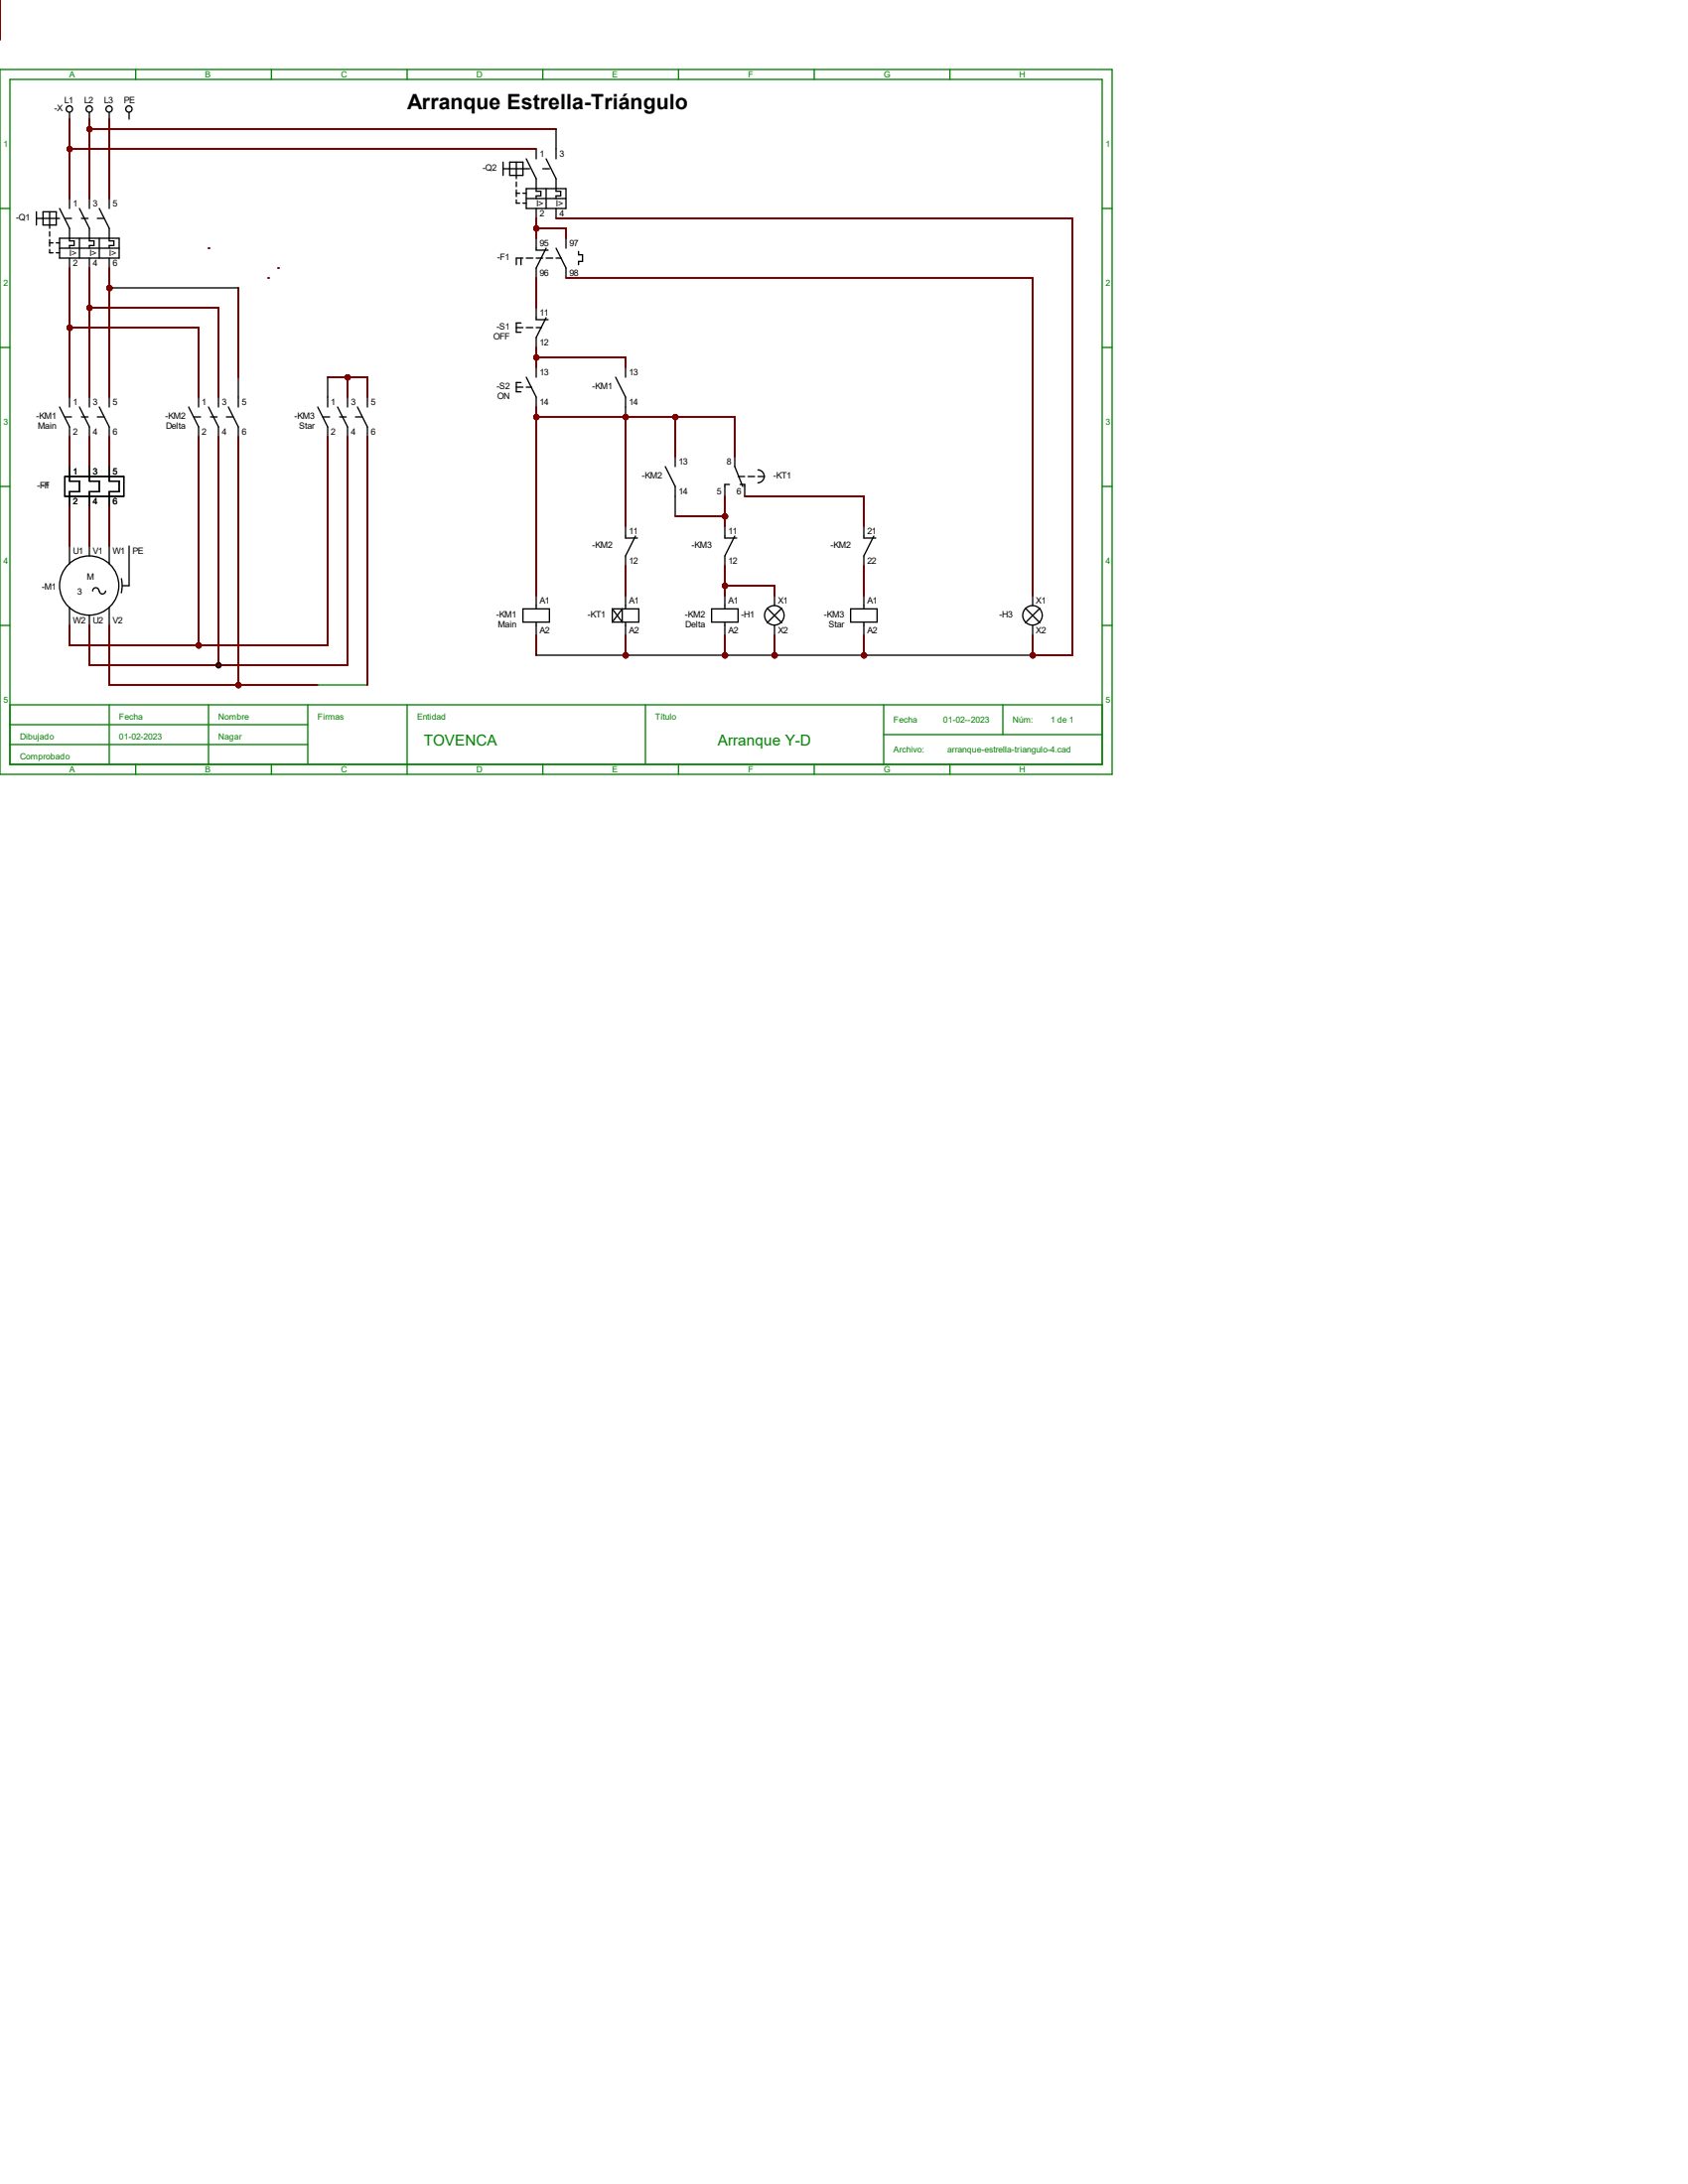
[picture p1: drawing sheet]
<svg xmlns="http://www.w3.org/2000/svg" width="216mm" height="279mm" viewBox="0 0 216 279" stroke-linecap="round" stroke-linejoin="round" font-family="sans-serif">
<g fill="none" stroke="#008000" stroke-width=".17">
<path d="M0 8.9h142.2v90.2h-142.2zM1.3 10.2h139.7v87.6h-139.7zM17.4 8.9v1.3M34.7 8.9v1.3M52.1 8.9v1.3M69.4 8.9v1.3M86.8 8.9v1.3M104.1 8.9v1.3M121.5 8.9v1.3M0 26.7h1.3M141 26.7h1.2M0 44.4h1.3"/>
<path d="M141 44.4h1.2M0 62.2h1.3M141 62.2h1.2M0 80h1.3M1.3 90.2h139.7M1.3 92.7h38.1M1.3 95.2h38.1M14 90.2v7.6M17.4 97.8v1.3M26.7 90.2v7.6M34.7 97.8v1.3M39.4 90.2v7.6"/>
<path d="M52.1 90.2v8.9M69.4 97.8v1.3M82.5 90.2v7.6M86.8 97.8v1.3M104.1 97.8v1.3M113 94h28M113 90.2v7.6M121.5 97.8v1.3M128.3 90.2v3.8M141 80h1.2"/>
</g>
<g fill="none" stroke="#000" stroke-width=".17">
<path d="M8.9 14.4v.8M11.4 14.4v.8M14 14.4v.8M16.5 14.4v.8M68.6 19v1.3M71.1 19v1.3M4.7 27.1v1.7M4.7 27.9h2.9M5.5 27.1h1.7v1.7h-1.7zM6.3 27.1v2.1M6.3 29.6v.6M6.3 30.6v.9"/>
<path d="M6.3 31.9v.4h.5M6.3 31.1h.5M7.2 31.1h.4M7.2 32.3h.4M7.6 26.7l1.3 2.5v1.6h.6v.6h-.6v.3M7.6 30.5h7.6v2.5h-7.6zM7.6 31.7h7.6M8.3 27.9h.8M8.9 25.4v1.3M8.9 33v1.3M10.2 26.7l1.2 2.5v1.6h.6v.6h-.6v.3M10.2 30.5v2.5"/>
<path d="M10.4 27.9h.9M11.4 25.4v1.3M11.4 33v1.3M12.4 27.9h.9M12.7 26.7l1.3 2.5v1.6h.6v.6h-.6v.3M12.7 30.5v2.5M14 25.4v1.3M14 33v1.3M64.3 20.7v1.7M64.3 21.6h3.4M65.2 20.7h1.7v1.7h-1.7zM66 20.7v2.2"/>
<path d="M66 23.3v.6M66 24.3v.8M66 25.6v.4h.5M66 24.7h.5M66.9 24.7h.4M66.9 26h.4M67.3 20.3l1.3 2.6v1.6h.6v.6h-.6v.3M67.3 24.1h5.1v2.6h-5.1zM67.3 25.4h5.1M68.6 26.7v1.2M68.6 39.4v1.5h1.5M69.4 21.6h.9"/>
<path d="M69.8 20.3l1.3 2.6v1.6h.6v.6h-.6v.3M69.8 24.1v2.6M71.1 26.7v1.2M7.6 52.1l1.3 2.5v1.3M8.3 53.3h.8M8.9 50.8v1.3M10.2 52.1l1.2 2.5v1.3M10.4 53.3h.9M11.4 50.8v1.3M12.4 53.3h.9M12.7 52.1l1.3 2.5v1.3M14 50.8v1.3"/>
<path d="M24.1 52.1l1.3 2.5v1.3M24.8 53.3h.9M25.4 50.8v1.3M26.7 52.1l1.2 2.5v1.3M26.9 53.3h.9M27.9 50.8v1.3M29 53.3h.8M29.2 52.1l1.3 2.5v1.3M30.5 50.8v1.3M40.6 52.1l1.3 2.5v1.3M41.3 53.3h.9M41.9 50.8v1.3"/>
<path d="M43.2 52.1l1.2 2.5v1.3M43.4 53.3h.9M44.4 50.8v1.3M45.5 53.3h.8M45.7 52.1l1.3 2.5v1.3M47 50.8v1.3M66 49.5h.9M66 41.9h.9M66.6 41.3h-.6v1.2h.6M66.6 48.9h-.6v1.2h.6M67.3 48.3l1.3 2.5v1.3M67.3 49.5h.7"/>
<path d="M67.3 41.9h.9M68.6 47v1.3M68.6 41.9h.7M69.8 40.6l-1.2 2.6v1.2M8.9 69.8v2.3M8.9 77.7v2.3M11.4 69.8v1.3M11.4 78.7v1.3M12.7 75.6a.4 .4 0 0 0-.4-.4 .4 .4 0 0 0-.4 .4M13.5 75.6a.4 .4 0 0 1-.4 .4 .4 .4 0 0 1-.4-.4M14 69.8v2.3M14 77.7v2.3"/>
<path d="M15.5 74l.1 .9-.1 .9M16.5 69.8v5.1h-.8M66.9 77.9h3.4v1.7h-3.4zM68.6 76.2v1.7M68.6 79.6v1.7M78.3 77.9h3.4v1.7h-3.4M78.3 77.9v1.7M78.3 77.9l1.3 1.7v-1.7l-1.3 1.7M80 76.2v1.7M80 79.6v1.7M91 77.9h3.4v1.7h-3.4zM92.7 76.2v1.7"/>
<path d="M92.7 79.6v1.7M98.1 77.8l1.9 1.9M99.1 76.2v1.3M100 77.8l-1.9 1.9M108.8 77.9h3.4v1.7h-3.4zM110.5 76.2v1.7M110.5 79.6v1.7M99.1 80v1.3"/>
<circle cx="8.9" cy="13.9" r=".4"/>
<circle cx="11.4" cy="13.9" r=".4"/>
<circle cx="13.9" cy="13.9" r=".4"/>
<circle cx="16.5" cy="13.9" r=".4"/>
<circle cx="11.4" cy="74.9" r="3.8"/>
<circle cx="99" cy="78.7" r="1.25"/>
</g>
<g fill="#f00" stroke="#800000" stroke-width=".17">
<circle cx="25.4" cy="82.6" r=".28"/>
<circle cx="28" cy="85.1" r=".28"/>
<circle cx="30.5" cy="87.7" r=".28"/>
<circle cx="14" cy="36.9" r=".28"/>
<circle cx="8.9" cy="41.9" r=".28"/>
<circle cx="11.5" cy="39.4" r=".28"/>
</g>
<g fill="none" stroke="#000" stroke-width=".17">
<path d="M66.6 33v.9M66.9 33h-.9v.9M67.3 33h.9M68.6 30.5v1.5h1.5M68.6 33h.8M69.8 31.7l-1.2 2.6v1.3M69.8 33h.9M71.1 31.7l1.3 2.6v1.3M71.1 33h.7M72.4 30.5v1.2M74 32.2v.4h.5v.8h-.5v.5M8.9 59.7v1.9h1.3v1.3h-1.3v1.9"/>
<path d="M11.4 59.7v1.9h1.3v1.3h-1.3v1.9M14 59.7v1.9h1.2v1.3h-1.2v1.9M78.7 48.3l1.3 2.5v1.3M80 47v1.3M8.3 61h7.5v2.5h-7.5zM131.1 77.8l1.9 1.9M132.1 76.2v1.3M133 77.8l-1.9 1.9M132.1 80v1.3"/>
<circle cx="132.1" cy="78.7" r="1.25"/>
</g>
<g fill="#f00" stroke="#800000" stroke-width=".17">
<circle cx="80" cy="83.8" r=".28"/>
<circle cx="92.7" cy="83.8" r=".28"/>
<circle cx="92.7" cy="75" r=".28"/>
<circle cx="99.1" cy="83.8" r=".28"/>
<circle cx="110.5" cy="83.8" r=".28"/>
<circle cx="132.1" cy="83.8" r=".28"/>
<circle cx="11.5" cy="16.5" r=".28"/>
<circle cx="8.9" cy="19.1" r=".28"/>
<circle cx="44.5" cy="48.3" r=".28"/>
<circle cx="14" cy="36.9" r=".28"/>
<circle cx="8.9" cy="41.9" r=".28"/>
<circle cx="68.6" cy="29.2" r=".28"/>
<circle cx="68.6" cy="45.7" r=".28"/>
<circle cx="68.6" cy="53.4" r=".28"/>
<circle cx="80" cy="53.4" r=".28"/>
</g>
<g fill="none" stroke="#000" stroke-width=".17">
<path d="M85.1 59.7l1.3 2.5v1.3M86.4 58.4v1.3M94 58.4v1.3l1 2.5M80 67.3v1.5h1.5M81.3 68.6l-1.3 2.5v1.3M92.7 67.3v1.5h1.5M93.3 62h-.6v1.5M94 68.6l-1.3 2.5v1.3M94.4 61h.8M94.7 62h.5v1.5M95.7 61h.8M96.9 60.1a.83 .83 0 0 1 .8 .8 .83 .83 0 0 1-.8 .9"/>
<path d="M96.9 61h.9M110.5 67.3v1.5h1.5M111.8 68.6l-1.3 2.5v1.3"/>
</g>
<g fill="#f00" stroke="#800000" stroke-width=".17">
<circle cx="86.4" cy="53.4" r=".28"/>
<circle cx="92.7" cy="66.1" r=".28"/>
</g>
<g fill="#f00" stroke="#800000" stroke-width=".25">
<circle cx="25.4" cy="82.6" r=".28"/>
<circle cx="28" cy="85.1" r=".28"/>
<circle cx="30.5" cy="87.7" r=".28"/>
<circle cx="14" cy="36.9" r=".28"/>
<circle cx="8.9" cy="41.9" r=".28"/>
<circle cx="11.5" cy="39.4" r=".28"/>
<circle cx="80" cy="83.8" r=".28"/>
<circle cx="92.7" cy="83.8" r=".28"/>
<circle cx="92.7" cy="75" r=".28"/>
<circle cx="99.1" cy="83.8" r=".28"/>
<circle cx="110.5" cy="83.8" r=".28"/>
<circle cx="132.1" cy="83.8" r=".28"/>
<circle cx="11.5" cy="16.5" r=".28"/>
<circle cx="8.9" cy="19.1" r=".28"/>
<circle cx="44.5" cy="48.3" r=".28"/>
<circle cx="68.6" cy="29.2" r=".28"/>
<circle cx="68.6" cy="45.7" r=".28"/>
<circle cx="68.6" cy="53.4" r=".28"/>
<circle cx="80" cy="53.4" r=".28"/>
<circle cx="86.4" cy="53.4" r=".28"/>
<circle cx="92.7" cy="66.1" r=".28"/>
</g>
<g fill="none" stroke="#800000" stroke-width=".25">
<path d="M8.9 20.3v5.1M8.9 34.3v16.5M11.4 20.3v5.1M11.4 34.3v16.5M14 20.3v5.1M14 34.3v16.5M26.7 31.7h.1M34.3 35.6h.1M35.6 34.3h.1M25.4 48.3v2.5M25.4 55.9v26.6M27.9 48.3v2.5"/>
<path d="M27.9 55.9v29.2M30.5 55.9v26.6M41.9 55.9v26.6h-33v-2.5M44.4 55.9v29.2h-33v-5.1M47 55.9v31.7M14 80v7.6h26.6"/>
</g>
<path d="M30.5 48.3v2.5" fill="none" stroke="#000" stroke-width=".17"/>
<path d="M40.6 87.6h6.4" fill="none" stroke="#008000" stroke-width=".17"/>
<circle cx="25.4" cy="82.6" r=".28" fill="#800000" stroke="#800000" stroke-width=".25"/>
<circle cx="28" cy="85.1" r=".28" fill="#800000" stroke="#000" stroke-width=".17"/>
<g fill="none" stroke="#800000" stroke-width=".25">
<path d="M0 0v5.1M8.9 15.2v5.1M8.9 19h59.7M11.4 15.2v5.1M11.4 16.5h59.7M14 15.2v5.1M11.4 39.4h16.5v8.9M30.5 36.8v11.5M68.6 27.9v2.6M68.6 35.6v3.8M68.6 29.2h3.8v1.3M71.1 27.9h66.1v55.9h-5.1v-2.5"/>
<path d="M72.4 35.6h59.7v40.6M8.9 55.9v3.8M8.9 41.9h16.5v6.4M11.4 55.9v3.8M14 55.9v3.8M41.9 48.3h5.1v2.5M44.4 48.3v2.5M68.6 44.4v2.6M68.6 52.1v24.1M68.6 45.7h11.4v1.3M68.6 53.3h25.4v5.1M80 53.3v14"/>
<path d="M86.4 53.3v5.1M8.9 64.8v5M11.4 64.8v5M14 64.8v5M80 72.4v3.8M86.4 66h6.3M92.7 63.5v3.8M92.7 72.4v3.8M92.7 74.9h6.4v1.3M95.2 63.5h15.3v3.8M110.5 72.4v3.8M30.5 82.5v5.1"/>
<path d="M68.6 81.3v2.5M80 81.3v2.5M92.7 81.3v2.5M99.1 81.3v2.5M110.5 81.3v2.5"/>
</g>
<g fill="#800000" stroke="#800000" stroke-width=".25">
<circle cx="30.5" cy="87.7" r=".28"/>
<circle cx="14" cy="36.9" r=".28"/>
<circle cx="8.9" cy="41.9" r=".28"/>
<circle cx="11.5" cy="39.4" r=".28"/>
<circle cx="80" cy="83.8" r=".28"/>
<circle cx="92.7" cy="83.8" r=".28"/>
<circle cx="92.7" cy="75" r=".28"/>
<circle cx="99.1" cy="83.8" r=".28"/>
<circle cx="110.5" cy="83.8" r=".28"/>
<circle cx="132.1" cy="83.8" r=".28"/>
<circle cx="11.5" cy="16.5" r=".28"/>
<circle cx="8.9" cy="19.1" r=".28"/>
<circle cx="44.5" cy="48.3" r=".28"/>
<circle cx="68.6" cy="29.2" r=".28"/>
<circle cx="68.6" cy="45.7" r=".28"/>
<circle cx="68.6" cy="53.4" r=".28"/>
<circle cx="80" cy="53.4" r=".28"/>
<circle cx="86.4" cy="53.4" r=".28"/>
<circle cx="92.7" cy="66.1" r=".28"/>
</g>
<path d="M71.1 16.5v2.5M14 36.8h16.5M41.9 48.3v2.5M80 52.1v1.2M86.4 63.5v2.5M68.6 83.8h63.5" fill="none" stroke="#000" stroke-width=".17"/>
<text font-size="2.7" x="52.1" y="14">Arranque Estrella-Triángulo</text>
<g font-size="1.9" fill="#008000">
<text x="54.2" y="95.3">TOVENCA</text>
<text x="91.8" y="95.3">Arranque Y-D</text>
</g>
<g font-size="1.1" fill="#008000">
<text x="8.9" y="9.9">A</text>
<text x="26.2" y="9.9">B</text>
<text x="43.6" y="9.9">C</text>
<text x="61" y="9.9">D</text>
<text x="78.3" y="9.9">E</text>
<text x="95.7" y="9.9">F</text>
<text x="113" y="9.9">G</text>
<text x="130.4" y="9.9">H</text>
<text x=".4" y="18.8">1</text>
<text x="141.4" y="18.8">1</text>
<text x=".4" y="36.6">2</text>
<text x="141.4" y="36.6">2</text>
<text x=".4" y="54.4">3</text>
<text x="141.4" y="54.4">3</text>
<text x=".4" y="72.2">4</text>
<text x="141.4" y="72.2">4</text>
<text x=".4" y="90">5</text>
<text x="141.4" y="90">5</text>
<text x="2.5" y="94.6">Dibujado</text>
<text x="15.2" y="92.1">Fecha</text>
<text x="15.2" y="94.6">01-02-2023</text>
<text x="27.9" y="94.6">Nagar</text>
<text x="27.9" y="92.1">Nombre</text>
<text x="40.6" y="92.1">Firmas</text>
<text x="53.3" y="92.1">Entidad</text>
<text x="83.8" y="92.1">Título</text>
<text x="114.3" y="92.5">Fecha</text>
<text x="120.6" y="92.5">01-02--2023</text>
<text x="129.5" y="92.5">Núm:</text>
<text x="134.4" y="92.5">1 de 1</text>
<text x="2.5" y="97.2">Comprobado</text>
<text x="8.9" y="98.8">A</text>
<text x="26.2" y="98.8">B</text>
<text x="43.6" y="98.8">C</text>
<text x="61" y="98.8">D</text>
<text x="78.3" y="98.8">E</text>
<text x="95.7" y="98.8">F</text>
<text x="113" y="98.8">G</text>
<text x="114.3" y="96.3">Archivo:</text>
<text x="121.2" y="96.3">arranque-estrella-triangulo-4.cad</text>
<text x="130.4" y="98.8">H</text>
</g>
<g font-size="1.1">
<text x="7" y="14.3">-X</text>
<text x="8.2" y="13.3">L1</text>
<text x="10.8" y="13.3">L2</text>
<text x="13.3" y="13.3">L3</text>
<text x="15.8" y="13.3">PE</text>
<text x="61.8" y="21.9">-Q2</text>
<text x="69" y="20">1</text>
<text x="71.5" y="20">3</text>
<text x="2.1" y="28.2">-Q1</text>
<text x="9.3" y="26.4">1</text>
<text x="11.9" y="26.4">3</text>
<text x="14.4" y="26.4">5</text>
<text x="68.6" y="26.4">I&gt;</text>
<text x="69" y="27.6">2</text>
<text x="71.1" y="26.4">I&gt;</text>
<text x="71.5" y="27.6">4</text>
<text x="8.9" y="32.7">I&gt;</text>
<text x="9.3" y="34">2</text>
<text x="11.4" y="32.7">I&gt;</text>
<text x="11.9" y="34">4</text>
<text x="14" y="32.7">I&gt;</text>
<text x="14.4" y="34">6</text>
<text x="63.6" y="33.3">-F1</text>
<text x="69" y="31.5">95</text>
<text x="69" y="35.3">96</text>
<text x="72.8" y="31.5">97</text>
<text x="72.8" y="35.3">98</text>
<text x="69" y="40.3">11</text>
<text x="63.1" y="43.5">OFF</text>
<text x="63.5" y="42.2">-S1</text>
<text x="69" y="48">13</text>
<text x="69" y="44.2">12</text>
<text x="80.4" y="48">13</text>
<text x="4.7" y="53.6">-KM1</text>
<text x="9.3" y="51.8">1</text>
<text x="11.9" y="51.8">3</text>
<text x="14.4" y="51.8">5</text>
<text x="21.2" y="53.6">-KM2</text>
<text x="25.8" y="51.8">1</text>
<text x="28.4" y="51.8">3</text>
<text x="30.9" y="51.8">5</text>
<text x="37.7" y="53.6">-KM3</text>
<text x="42.3" y="51.8">1</text>
<text x="44.9" y="51.8">3</text>
<text x="47.4" y="51.8">5</text>
<text x="63.5" y="49.8">-S2</text>
<text x="63.6" y="51.1">ON</text>
<text x="69" y="51.8">14</text>
<text x="75.8" y="49.8">-KM1</text>
<text x="80.4" y="51.8">14</text>
<text x="4.9" y="54.9">Main</text>
<text x="9.3" y="55.6">2</text>
<text x="11.9" y="55.6">4</text>
<text x="14.4" y="55.6">6</text>
<text x="21.2" y="54.9">Delta</text>
<text x="25.8" y="55.6">2</text>
<text x="28.4" y="55.6">4</text>
<text x="30.9" y="55.6">6</text>
<text x="38.3" y="54.9">Star</text>
<text x="42.3" y="55.6">2</text>
<text x="44.9" y="55.6">4</text>
<text x="47.4" y="55.6">6</text>
<text x="86.8" y="59.4">13</text>
<text x="93" y="59.4">8</text>
<text x="4.8" y="62.5">-F1</text>
<text x="5.4" y="62.5">-F</text>
<text x="9.3" y="60.7">1</text>
<text x="9.3" y="64.5">2</text>
<text x="11.9" y="60.7">3</text>
<text x="11.9" y="64.5">4</text>
<text x="14.4" y="60.7">5</text>
<text x="14.4" y="64.5">6</text>
<text x="82.1" y="61.3">-KM2</text>
<text x="86.8" y="63.2">14</text>
<text x="91.7" y="63.2">5</text>
<text x="94.2" y="63.2">6</text>
<text x="98.9" y="61.3">-KT1</text>
<text x="9.3" y="70.8">U1</text>
<text x="11.9" y="70.8">V1</text>
<text x="14.4" y="70.8">W1</text>
<text x="16.9" y="70.8">PE</text>
<text x="75.8" y="70.1">-KM2</text>
<text x="80.4" y="68.3">11</text>
<text x="88.5" y="70.1">-KM3</text>
<text x="93.1" y="68.3">11</text>
<text x="106.3" y="70.1">-KM2</text>
<text x="110.9" y="68.3">21</text>
<text x="5.4" y="75.5">-M1</text>
<text x="9.9" y="76.1">3</text>
<text x="11.1" y="74.2">M</text>
<text x="69" y="77.2">A1</text>
<text x="80.4" y="77.2">A1</text>
<text x="80.4" y="72.1">12</text>
<text x="93.1" y="77.2">A1</text>
<text x="93.1" y="72.1">12</text>
<text x="99.5" y="77.2">X1</text>
<text x="110.9" y="77.2">A1</text>
<text x="110.9" y="72.1">22</text>
<text x="132.5" y="77.2">X1</text>
<text x="9.3" y="79.7">W2</text>
<text x="11.9" y="79.7">U2</text>
<text x="14.4" y="79.7">V2</text>
<text x="63.5" y="79">-KM1</text>
<text x="63.7" y="80.3">Main</text>
<text x="69" y="81">A2</text>
<text x="75.2" y="79">-KT1</text>
<text x="80.4" y="81">A2</text>
<text x="87.6" y="79">-KM2</text>
<text x="87.7" y="80.3">Delta</text>
<text x="93.1" y="81">A2</text>
<text x="94.8" y="79">-H1</text>
<text x="99.5" y="81">X2</text>
<text x="105.4" y="79">-KM3</text>
<text x="106" y="80.3">Star</text>
<text x="110.9" y="81">A2</text>
<text x="127.8" y="79">-H3</text>
<text x="132.5" y="81">X2</text>
</g>
</svg>
